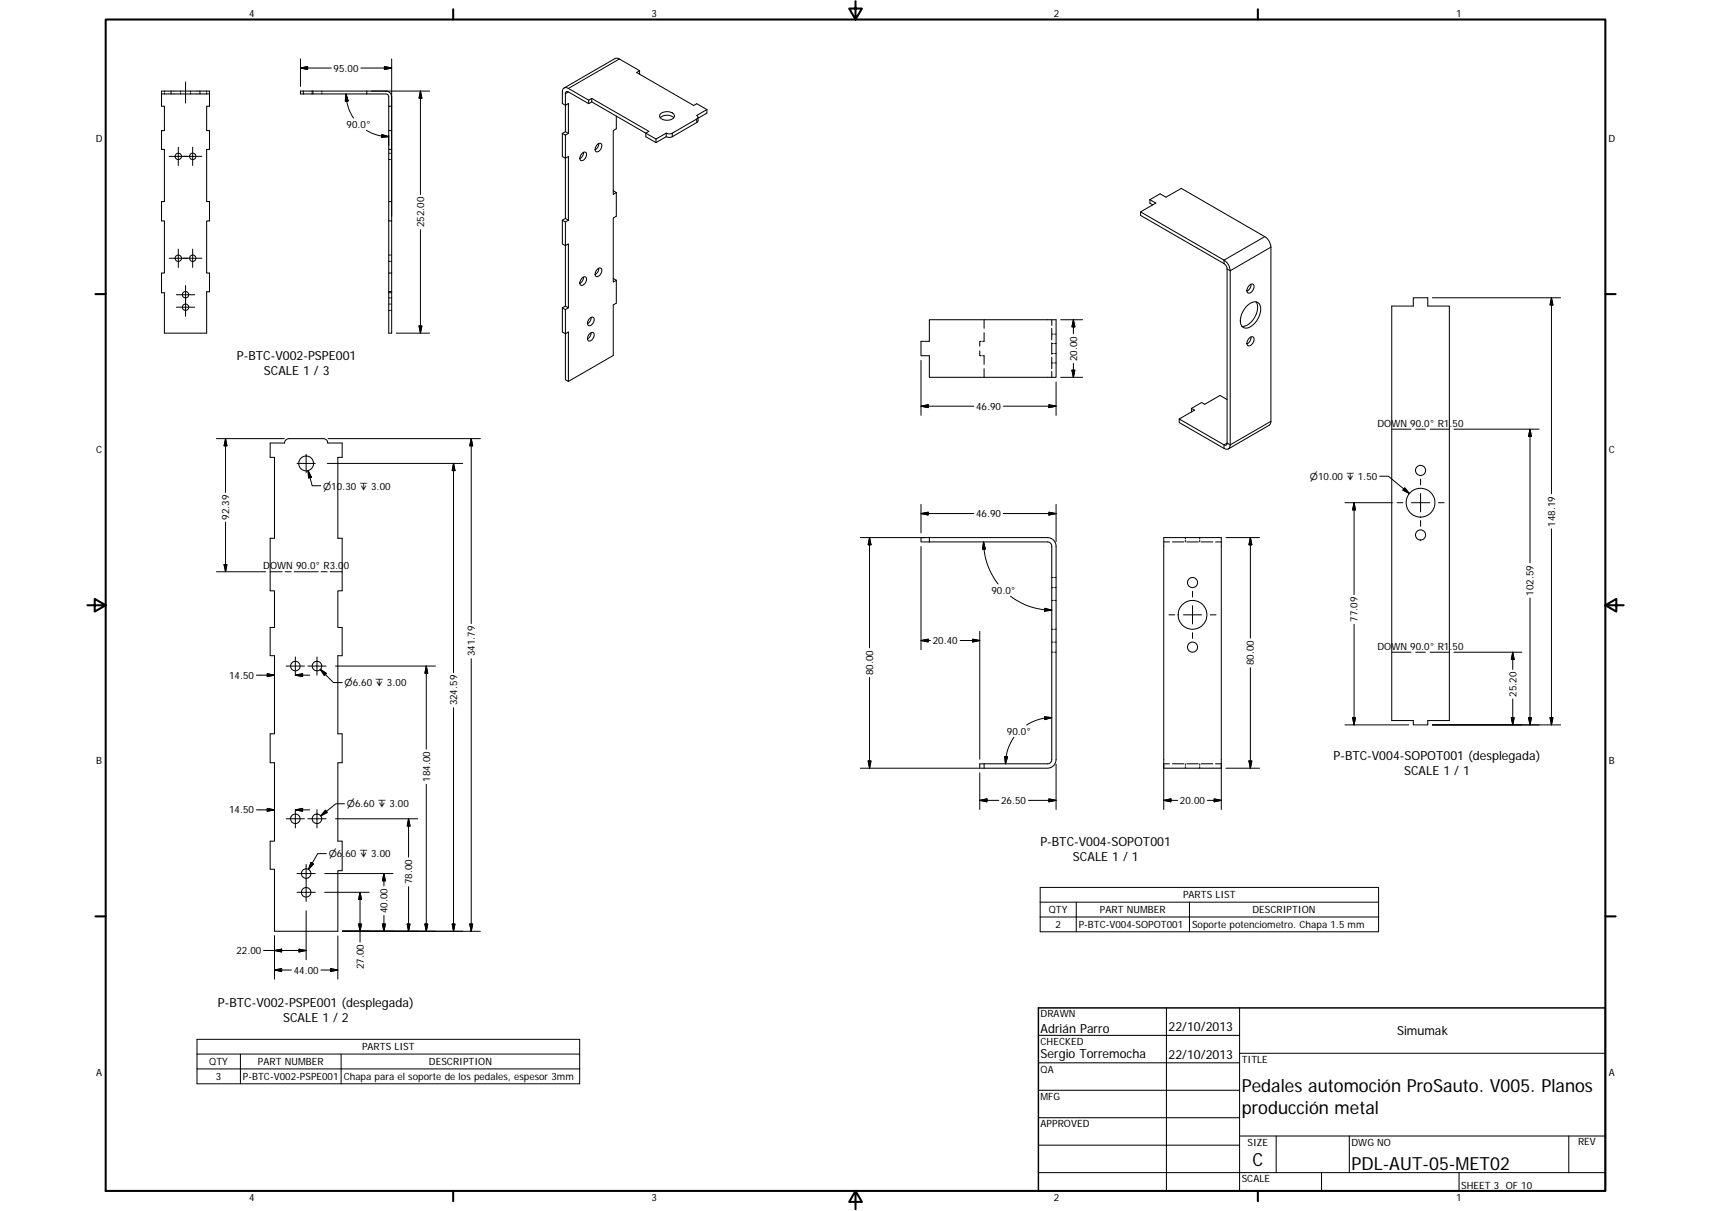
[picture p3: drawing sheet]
<svg xmlns="http://www.w3.org/2000/svg" width="594mm" height="420mm" viewBox="0 0 594 420" stroke-linecap="round" stroke-linejoin="round" font-family="sans-serif">
<g fill="none" stroke="#000" stroke-width=".36">
<path d="M56.1 32.6v4.3h1v8.4h-1v6.5h1v18.1h-1v6.7h1v18.1h-1v6.9h1v14h14.6v-14.4h1v-6.5h-1v-18.1h1v-6.7h-1v-18.1h1v-6.5h-1v-8.4h1v-4.3M56.1 32.6h3.3M57.1 31.6v.3M57.1 32.3v.3M59.4 32.6h10M59.4 31.6h-3.3v1M59.4 31.6v1M59.4 31.6h10M62.7 31.6v.3M62.7 32.3v.3M66.1 31.6v.3M66.1 32.3v.3"/>
<path d="M69.4 31.6h3.3v1M69.4 32.6h3.3M69.4 31.6v1M71.7 31.6v.3M71.7 32.3v.3M105.3 31.6h-1v1h1M105.3 31.6v1M105.3 31.6h28.7a2 2 0 0 1 2 2v43M105.3 32.6h3.3M108.3 31.6v.3M108.3 32.3v.3M108.6 31.6v1h18.8"/>
<path d="M111.8 31.6v.3M111.8 32.3v.3M127.4 31.6v1M127.4 32.6l7 .1 .6 .7v3.5M136 36.9h-1v8.4M196.3 36.5v9.2l-1 .6M196.3 36.5l1.1-.6v10.4l-1.1 .6M204.4 34.8v1.2M204.4 36l-7-4.1a.64 .64 0 0 0-.8-.1 .64 .64 0 0 0-.3 .7v4M204.4 34.8l-7-4.1a1.27 1.27 0 0 0-1.5-.2 1.27 1.27 0 0 0-.6 1.4v4l1 .6M205.5 34.1l19.8 11.5-1.1 .6v1.2l3.6 2.1M205.5 34.1v1.2"/>
<path d="M205.5 35.3l22.3 12.9M205.5 35.3l-1.1 .7M205.5 34.1l-1.1 .7M222.1 24.5l-1.1 .6 19.8 11.5 1.1-.6 3.5 2M222.1 24.5l-7.1-4-1.2-.3-17.9 10.3M222.1 24.5v1.3M229.4 39.5a3.4 3.4 0 0 1 4.7 .5 2.13 2.13 0 0 1-2.8 1.7 1.7 1.7 0 0 1-2.1-2zM245.4 38l-3.5 2.1a.64 .64 0 0 1 .5 .6 .64 .64 0 0 1-.5 .6l-8.7 5-.8 .2-1.1-.3M245.4 38v1.2l-3 1.8M135 53.2h.3M135 55.4h.3M135 45.3h1"/>
<path d="M135 51.8h1M135 45.3v6.5M135 51.8v18.1h1M135.6 53.2h.4M135.6 55.4h.4M195.3 46.3v8l1 .6 1.1-.6v22.1M195.3 46.3l1 .6M196.3 46.9v28.9M196.3 45.7l1.1 .6M202 53.3a.92 .92 0 0 1 1.4-.4 .92 .92 0 0 1 .1 1.4 1.32 1.32 0 0 1-.7 1.2 1.32 1.32 0 0 1-1.4-.1 2.19 2.19 0 0 1 .6-2.1zM202.6 52.9l-.3 1.2-1 1M207.5 50a.89 .89 0 0 1 1.3-.1 .89 .89 0 0 1 0 1.3 1.51 1.51 0 0 1-2 1.3 2.08 2.08 0 0 1 .7-2.5z"/>
<path d="M207.9 49.8l-.3 1.3-1 .9M214 40.3v4.4l-1.1 .6v22.1l1.1-.6M227.8 48.2v1.3M229.2 40.9a3.6 3.6 0 0 1 4.7 0M231.3 47.4l-3.5 2.1M231.3 46.2l-3.5 2M231.3 46.2v1.2M242.4 40.7v1.2l-.3 .5-8.7 5-1 .3-1.1-.3M135 76.6h1v18.1M135 69.9v45.7h1v-20.9M195.3 76.4l1 .6M195.3 76.4v8.2l1 .6v-8.2"/>
<path d="M196.3 75.8l-1 .6M196.3 75.8l1.1 .6M197.4 76.4l-1.1 .6M212.9 66.2l1.1 .6M214 66.8v8.2l-1.1 .6v22.3l1.1-.7M396 73.5l29.3 16.9 .8 .8 .7 1.3 .3 1.4v60.4a1.3 1.3 0 0 1-.6 1.4 1.3 1.3 0 0 1-1.5-.1l-15.6-9v-1.2M399.3 69.3l2 1.2-5.3 3v1.2l29 16.8a2.3 2.3 0 0 1 1.1 1.8v60.4a.65 .65 0 0 1-.4 .7 .65 .65 0 0 1-.7-.1l-15.6-8.9 5.4-3.1-1.1-.6M399.3 69.3v1.2l1 .6M399.3 69.3l3.5-2.1 2 1.2 5.4-3 29.2 16.9 1 1 .7 1.4 .2 1v60.8l-.7 1.1-14.1 8.1M135 88.5h.3M135 90.7h.3M135 94.7h1"/>
<path d="M135.6 88.5h.4M135.6 90.7h.4M202 96.6a.92 .92 0 0 1 1.4-.5 .92 .92 0 0 1 .1 1.4 1.53 1.53 0 0 1-2 1.3 1.92 1.92 0 0 1 .5-2.2zM202.6 96.1l-.3 1.3-1 .9M207.5 93.3a.89 .89 0 0 1 1.3-.1 .89 .89 0 0 1 0 1.3 1.33 1.33 0 0 1-.7 1.2 1.33 1.33 0 0 1-1.4-.1 2.25 2.25 0 0 1 .8-2.3zM207.9 93.1l-.3 1.2-1 .9M212.9 96.6l1.1 .6M214 97.2v8l-1.1 .6v17.5l-15.5 9M433.8 99a.91 .91 0 0 1 1.3-.3 .91 .91 0 0 1 .2 1.3 1.65 1.65 0 0 1-2.2 1.5 2.23 2.23 0 0 1 .7-2.5zM434.4 98.6a2.54 2.54 0 0 1-1.4 2.4M135 107.7h.3M135 105.5h.3"/>
<path d="M135 103.4h.3M135 101.2h.3M135 101.6h.3M135 101.2h1M135.6 107.7h.4M135.6 105.5h.4M135.6 103.4h.4M135.6 101.2h.4M135.6 101.6h.4M195.3 106.8v8.4l1 .6 1.1-.6v17.1l-1.1-.6v-24.3M195.3 106.8l1-.6v-21l1.1-.6v22.2l-1.1 .6M195.3 106.8l1 .6"/>
<path d="M196.3 106.2l1.1 .6M204.5 116.1a.99 .99 0 0 1 .8-.8 .99 .99 0 0 1 1 .5v.2a1.76 1.76 0 0 1-2.1 2.1 1.97 1.97 0 0 1 .3-2zM204.7 110.6a.91 .91 0 0 1 1.3-.5 .91 .91 0 0 1 .2 1.4 1.33 1.33 0 0 1-.7 1.2 1.33 1.33 0 0 1-1.4-.1 2.16 2.16 0 0 1 .6-2zM205.3 110.1l-.4 1.3-.9 .9M205.3 115.4l-.4 1.3-.9 .9M322.7 110.9h44v20h-44v-7.5h-2.9v-5h2.9zM340.7 118.4h-.5v1.7M341.7 110.9v3M341.7 115.4v3h-.5M365.2 110.9v2M365.2 113.9v4M365.2 118.9v4"/>
<path d="M365.2 119.2h.5M365.2 115.9h.5M366.2 119.2h.5M366.2 115.9h.5M432.9 106.2a2.83 2.83 0 0 1 4.4-.7 6.7 6.7 0 0 1-4.7 8.4 2.5 2.5 0 0 1-1.9-3.5 8.4 8.4 0 0 1 2.2-4.2zM433.8 117.2a.91 .91 0 0 1 1.3-.2 .91 .91 0 0 1 .2 1.3 1.65 1.65 0 0 1-2.2 1.5 2.23 2.23 0 0 1 .7-2.6zM434.4 116.9a2.53 2.53 0 0 1-1.4 2.4M436.1 104.7a6.2 6.2 0 0 1-1.9 7.3 3.9 3.9 0 0 1-3 1.2M483.2 106.2h7.5v-2.9h5v2.9h7.5v143.8h-7.5v1.5h-5v-1.5h-7.5zM340.2 121.8v1.6h.5M341.2 123.4h.5v3M341.7 127.9v3"/>
<path d="M365.2 123.9v4M365.2 128.9v2M365.2 122.7h.5M365.2 125.9h.5M366.2 122.7h.5M366.2 125.9h.5M426.1 138.6l-2.5-1.4-5.3 3.1-1.1-.6-3.5 2v1.2M93.8 153.7h5a1.52 1.52 0 0 1 1.5-1.5h12a1.48 1.48 0 0 1 1.5 1.5h5v5h-1.5v28.1h1.5v18.2h-1.5v12.7h1.5v9.8h-1.5v27.1h1.5v10h-1.5v27.2h1.5v10.3h-1.5v21h-22v-21.5h-1.5v-9.8h1.5v-27.2h-1.5v-10h1.5v-27.1h-1.5v-9.8h1.5v-12.7h-1.5v-18.2h1.5v-28.1h-1.5zM322.7 188h41a1.48 1.48 0 0 1 1.5 1.5v74a1.48 1.48 0 0 1-1.5 1.5h-23.5v1.5h1.5M322.7 186.5v1.5M322.7 188h-2.9v-1.5h43.9a3 3 0 0 1 3 3v74a3 3 0 0 1-3 3h-22M404.1 186.5h19.9v80h-19.9z"/>
<path d="M404.1 188h2M407.1 188h3.9M411.6 186.5v.5M411.6 187.5v.5M412.1 188h3.9M416.6 186.5v.5M416.6 187.5v.5M417 188h4.1M422.1 188h1.9M365.2 200.4h.5M365.2 203.9h.5M365.2 208.3h.5"/>
<path d="M365.2 218.3h.5M366.2 200.4h.5M366.2 203.9h.5M366.2 208.3h.5M366.2 218.3h.5M365.2 222.8h.5M365.2 226.3h.5M366.2 222.8h.5M366.2 226.3h.5M341.7 265v1.5M404.1 265h2M407.1 265h3.9"/>
<path d="M411.6 265v.5M411.6 266v.5M412.1 265h3.9M416.6 265v.5M416.6 266v.5M417 265h4.1M422.1 265h1.9M360.5 359.2h69.9M405 349.7v63.5M430.4 349.7v63.5M360.5 368.7h69.9M360.5 378.3h69.9"/>
<path d="M430.4 365.4h127M360.5 387.8h69.9M360.5 397.3h69.9M430.4 394.1h127M443.1 394.1v12.7M468.5 394.1v12.7M544.7 394.1v12.7M360.5 406.8h196.9M458.8 406.8v6.4M506.6 406.8v6.4"/>
<circle cx="61.9" cy="54.3" r="1.1"/>
<circle cx="66.9" cy="54.3" r="1.1"/>
<circle cx="61.9" cy="89.6" r="1.1"/>
<circle cx="66.9" cy="89.6" r="1.1"/>
<circle cx="64.4" cy="106.6" r="1.1"/>
<circle cx="64.4" cy="102.3" r="1.1"/>
<circle cx="106.3" cy="160.8" r="2.57"/>
<circle cx="493.2" cy="174.4" r="5"/>
<circle cx="493.2" cy="163.2" r="1.75"/>
<circle cx="493.2" cy="185.6" r="1.75"/>
<circle cx="414" cy="213.3" r="5"/>
<circle cx="414.1" cy="202.1" r="1.76"/>
<circle cx="102.6" cy="231.1" r="1.65"/>
<circle cx="110" cy="231.1" r="1.65"/>
<circle cx="414.1" cy="224.5" r="1.75"/>
<circle cx="102.6" cy="284.1" r="1.66"/>
<circle cx="110" cy="284.1" r="1.66"/>
<circle cx="106.3" cy="309.6" r="1.66"/>
<circle cx="106.3" cy="303.1" r="1.66"/>
</g>
<g fill="none" stroke="#000" stroke-width=".35">
<path d="M64.4 28.4v7.4M104.3 23.6l2.5-.5v1zM104.3 23.6h10.7M104.3 20.4v9.6M120.2 32.6a14.8 14.8 0 0 0 2.6 8.4M120.2 32.6l.7 2.4-1 .1zM125.3 23.6h10.7M129 31.6h20.2M133.5 23.1l2.5 .5-2.5 .5zM136 20.4v54.6M146 31.6v35.9M146 31.6l.5 2.5h-1z"/>
<path d="M197.4 31.9l-1.1 .6M215 20.5l-17.6 10.2M58.7 54.3h11.4M61.9 51.1v6.3M66.9 51.1v6.3M127.2 45.2a14.7 14.7 0 0 0 7.8 2.2M132.5 46.7l2.5 .7-2.6 .3zM135 46.9v3.7M233.4 46.2v1.2M241.9 41.3v1.2M146 79.7v35.9M58.7 89.6h11.4"/>
<path d="M61.9 86.4v6.4M64.4 99.1v10.6M66.9 86.4v6.4M439.1 82.1l-14.1 8.2v1.2M441.3 85.7l-14.2 8.2-1-.6M61.2 106.6h6.4M61.2 102.3h6.4M137.6 115.6h11.6M145.5 113.1h1l-.5 2.5zM368.3 110.9h7.6M372.7 110.9l.5 2.5h-1zM372.7 110.9v4.9"/>
<path d="M497.3 103.3h44.6M538.7 103.3v68M538.7 103.3l.5 2.5h-1zM319.8 125v19.1M366.7 132.5v11.6M368.3 130.9h7.6M372.2 128.4h1l-.5 2.5zM372.7 126.1v4.8M75.1 152.2h23.6M78.3 152.2l.5 2.5h-1zM78.3 152.2v18.7M106.3 157.6v6.4"/>
<path d="M113.9 152.2h52.9M163.6 152.2v64.2M163.6 152.2l.5 2.5h-1zM319.8 140.9l2.5-.5v1zM319.8 140.9h18.3M348.4 140.9h18.3M364.2 140.4l2.5 .5-2.5 .5zM441.3 146.2l-14.2 8.1-1-.6-1.1 .6v1.3M483.2 148.9h6.7M491.6 148.9h3.3M496.6 148.9h6.6M504.8 148.9h29.6"/>
<path d="M531.2 148.9v46.4M531.2 148.9l.5 2.5h-1zM103.1 160.8h6.4M107 163.3l1.4 5.2h3M107 163.3l1.1 2.3-1 .2zM113.6 160.8h47M157.5 160.8v72.6M157.5 160.8l.5 2.5h-1zM319.8 175v9.9M319.8 178.2l2.5-.5v1zM319.8 178.2h18.3M348.4 178.2h18.3"/>
<path d="M364.2 177.7l2.5 .5-2.5 .5zM366.7 175v12.9M467 174.4h16.5M470.1 174.4v31.9M470.1 174.4l.5 2.5h-1zM479 165.2h3l7.3 6M485.1 174.4h2M487.8 169.3l1.5 1.9-2.2-1.2zM490.1 174.4h6.3M493.2 166.2v2M493.2 171.2v6.4M499.4 174.4h2"/>
<path d="M75.1 198.4h17.1M77.8 195.9h1l-.5 2.5zM78.3 181.1v17.3M93.8 198.4h4.2M99 198.4h2.1M102.1 198.4h8.4M111.5 198.4h2.1M114.6 198.4h4.2M298.7 186.5h22.4M301.9 186.5v38.3M301.9 186.5l.5 2.5h-1zM319.8 189.6v35.8"/>
<path d="M341.5 188a23.7 23.7 0 0 0 5.1 14.6M341.5 188l.6 2.5h-.9zM425.7 186.5h11.6M434.1 186.5v34.9M434.1 186.5l.6 2.5h-1.1zM493.2 180.6v2M538.7 183.5v68M340.2 219.1v44.3M350.9 206.9a23.2 23.2 0 0 0 14.3 4.8M362.7 211.1l2.5 .6-2.5 .3zM405.9 213.3h2M410.9 213.3h6.3"/>
<path d="M414.1 205.1v2M414.1 210.1v6.4M414.1 219.5v2M420.2 213.3h2M470.1 216.6v34.9M531.2 207.5v44M89 234.3h6.3M92.8 233.7l2.5 .6-2.5 .4zM99.4 231.1h6.3M102.5 234.3l2.6-.6v1zM102.5 227.9v6.4h5M106.9 231.1h6.3"/>
<path d="M110.1 227.9v6.4M111.2 232.2l4.6 4.6h3M111.2 232.2l2.1 1.5-.7 .7zM116.5 231.1h34.7M148 231.1v28.8M148 231.1l.5 2.5h-1zM163.6 228.6v94.5M301.9 235v31.5M319.8 222.2l2.5-.4v.9zM319.8 222.2h3.3M333.4 222.2h6.8M337.7 221.8l2.5 .4-2.5 .5z"/>
<path d="M434.1 231.7v34.8M483.2 226.3h6.7M491.6 226.3h3.3M496.6 226.3h6.6M504.8 226.3h23.6M525.2 226.3v5.9M525.2 226.3l.5 2.5h-1zM157.5 245.6v77.5M352 255.8a16.4 16.4 0 0 0-2.9 9.2M362.7 248.7l2.5 .3-2.5 .7zM365.2 249a16 16 0 0 0-8.7 2.5M467 251.5h22.1"/>
<path d="M469.6 249h1l-.5 2.5zM524.7 249h1l-.5 2.5zM525.2 242.5v9M530.7 249h1l-.5 2.5zM538.2 249h1l-.5 2.5zM541.9 251.5h-44.6M119.6 278.9h-3l-5.2 4.2M148 272.1v51M298.7 266.5h41.4M301.4 264h1l-.5 2.5zM340.2 268.1v12.8M340.2 277.7l2.5-.5v1z"/>
<path d="M340.2 277.7h6.6M348.8 262.5l1 .1-.7 2.4zM357.1 277.7h9.6M364.2 277.2l2.5 .5-2.5 .5zM366.7 265.1v15.8M404.1 265.1v15.8M404.1 277.7l2.5-.5v1zM404.1 277.7h4.8M419.2 277.7h4.8M421.6 277.2l2.4 .5-2.4 .5zM424 265.1v15.8M425.7 266.5h11.6"/>
<path d="M433.6 264h1.1l-.6 2.5zM89 281h6.3M92.8 280.5l2.5 .5-2.5 .5zM99.4 284.1h6.3M102.5 281h5M102.5 281l2.6-.5v1zM102.5 280.9v6.4M106.3 299.9v6.4M106.9 284.1h6.3M107.9 299.3l.9 .4-1.7 2zM110.1 280.9v6.4M113 281.1l.6 .8-2.2 1.2z"/>
<path d="M113.3 296.2h-3l-3.2 5.5M116.5 284.1h28.5M141.9 284.1l.5 2.5h-1zM141.9 284.1v13.3M103.1 309.6h6.4M103.1 303.1h6.4M106.3 306.4v6.4M106.3 316v17M112.7 309.6h15.5M112.7 303.1h23.8M125 309.6v17.3M125 309.6l.5 2.5h-1z"/>
<path d="M133.3 303.1v4.3M133.3 317.6v5.5M133.3 303.1l.5 2.5h-1zM141.9 307.6v15.5M361.2 307.9h117.5v15.4h-117.5zM361.2 313h117.5M361.2 318.2h117.5M373.7 313v10.3M413 313v10.3M91.5 329.8h14.8M95.3 329.8l2.5-.5v1zM95.3 336.5l2.5-.4v1z"/>
<path d="M95.3 336.5h5.9M95.3 324.7v15M103.8 329.3l2.5 .5-2.5 .5zM111.4 336.5h5.9M114.8 336.1l2.5 .5-2.5 .5zM117.3 324.7v15M118.9 323.1h47.9M124.5 320.6h1l-.5 2.5zM132.8 320.6h1l-.5 2.5zM141.4 320.6h1l-.5 2.5zM147.5 320.6h1l-.5 2.5zM157 320.6h1l-.5 2.5z"/>
<path d="M163.1 320.6h1l-.5 2.5zM68.4 360.6h132.9v15.4h-132.9zM68.4 365.7h132.9M68.4 370.9h132.9M83.5 365.7v10.3M118.4 365.7v10.3"/>
</g>
<g fill="none" stroke="#000" stroke-width=".71">
<path d="M36.7 6.8h520.7v406.4h-520.7zM157.3 3.2v3.6M297 .4v6.4l-2.2-3.8h4.5l-2.3 3.8M436.7 3.2v3.6M33.1 102h3.6M557.4 102h3.6M30.3 210h6.4l-3.8-2.2v4.4l3.8-2.2M557.4 210l3.8 2.2v-4.4l-3.8 2.2h6.3M33.1 317.9h3.6M557.4 317.9h3.6M157.3 413.2v3.6M297 413.2l2.3 3.8h-4.5l2.2-3.8v6.3"/>
<path d="M436.7 413.2v3.6"/>
</g>
<path d="M360.5 349.7h196.9v63.5h-196.9z" fill="none" stroke="#000" stroke-width=".51"/>
<g fill="#000" stroke="#000" stroke-width=".35">
<path d="M104.3 23.6l2.5-.5v1zM120.2 32.6l.7 2.4-1 .1zM133.5 23.1l2.5 .5-2.5 .5zM146 31.6l.5 2.5h-1zM132.5 46.7l2.5 .7-2.6 .3zM145.5 113.1h1l-.5 2.5zM372.7 110.9l.5 2.5h-1zM538.7 103.3l.5 2.5h-1zM372.2 128.4h1l-.5 2.5zM78.3 152.2l.5 2.5h-1zM163.6 152.2l.5 2.5h-1zM319.8 140.9l2.5-.5v1z"/>
<path d="M364.2 140.4l2.5 .5-2.5 .5zM531.2 148.9l.5 2.5h-1zM107 163.3l1.1 2.3-1 .2zM157.5 160.8l.5 2.5h-1zM319.8 178.2l2.5-.5v1zM364.2 177.7l2.5 .5-2.5 .5zM470.1 174.4l.5 2.5h-1zM487.8 169.3l1.5 1.9-2.2-1.2zM77.8 195.9h1l-.5 2.5zM301.9 186.5l.5 2.5h-1zM341.5 188l.6 2.5h-.9zM434.1 186.5l.6 2.5h-1.1z"/>
<path d="M362.7 211.1l2.5 .6-2.5 .3zM92.8 233.7l2.5 .6-2.5 .4zM102.5 234.3l2.6-.6v1zM111.2 232.2l2.1 1.5-.7 .7zM148 231.1l.5 2.5h-1zM319.8 222.2l2.5-.4v.9zM337.7 221.8l2.5 .4-2.5 .5zM525.2 226.3l.5 2.5h-1zM362.7 248.7l2.5 .3-2.5 .7zM469.6 249h1l-.5 2.5zM524.7 249h1l-.5 2.5zM530.7 249h1l-.5 2.5z"/>
<path d="M538.2 249h1l-.5 2.5zM301.4 264h1l-.5 2.5zM340.2 277.7l2.5-.5v1zM348.8 262.5l1 .1-.7 2.4zM364.2 277.2l2.5 .5-2.5 .5zM404.1 277.7l2.5-.5v1zM421.6 277.2l2.4 .5-2.4 .5zM433.6 264h1.1l-.6 2.5zM92.8 280.5l2.5 .5-2.5 .5zM102.5 281l2.6-.5v1zM107.9 299.3l.9 .4-1.7 2zM113 281.1l.6 .8-2.2 1.2z"/>
<path d="M141.9 284.1l.5 2.5h-1zM125 309.6l.5 2.5h-1zM133.3 303.1l.5 2.5h-1zM95.3 329.8l2.5-.5v1zM95.3 336.5l2.5-.4v1zM103.8 329.3l2.5 .5-2.5 .5zM114.8 336.1l2.5 .5-2.5 .5zM124.5 320.6h1l-.5 2.5zM132.8 320.6h1l-.5 2.5zM141.4 320.6h1l-.5 2.5zM147.5 320.6h1l-.5 2.5zM157 320.6h1l-.5 2.5z"/>
<path d="M163.1 320.6h1l-.5 2.5z"/>
</g>
<g font-size="6.3">
<text x="431.1" y="379">Pedales automoción ProSauto. V005. Planos</text>
<text x="431.1" y="386.6">producción metal</text>
<text x="434.8" y="404.7">C</text>
<text x="469.2" y="406">PDL-AUT-05-MET02</text>
</g>
<g font-size="4.4">
<text x="82.3" y="124.8">P-BTC-V002-PSPE001</text>
<text x="91.6" y="130">SCALE 1 / 3</text>
<text x="463" y="263.8">P-BTC-V004-SOPOT001 (desplegada)</text>
<text x="487.5" y="269">SCALE 1 / 1</text>
<text x="361.2" y="293.4">P-BTC-V004-SOPOT001</text>
<text x="372.5" y="298.7">SCALE 1 / 1</text>
<text x="75.7" y="349.4">P-BTC-V002-PSPE001 (desplegada)</text>
<text x="98.3" y="354.6">SCALE 1 / 2</text>
<text x="361.3" y="358.4">Adrián Parro</text>
<text x="405.8" y="357.8">22/10/2013</text>
<text x="485.1" y="359.2">Simumak</text>
<text x="361.3" y="367.1">Sergio Torremocha</text>
<text x="405.8" y="367.3">22/10/2013</text>
</g>
<g font-size="3.5">
<text x="86.6" y="5.8">4</text>
<text x="226.3" y="5.8">3</text>
<text x="365.9" y="5.8">2</text>
<text x="505.6" y="5.8">1</text>
<text x="115.8" y="24.9">95.00</text>
<text x="120.3" y="44.3">90.0°</text>
<text x="33.2" y="49.4">D</text>
<text x="558.5" y="49.4">D</text>
<text x="147.3" y="78.9" transform="rotate(-90 147.3 78.9)">252.00</text>
<text x="374" y="125.3" transform="rotate(-90 374 125.3)">20.00</text>
<text x="338.9" y="142.2">46.90</text>
<text x="478.3" y="148.1">DOWN 90.0° R1.50</text>
<text x="33.4" y="157.3">C</text>
<text x="558.6" y="157.3">C</text>
<text x="338.9" y="179.5">46.90</text>
<text x="79.6" y="180.3" transform="rotate(-90 79.6 180.3)">92.39</text>
<text x="540" y="182.7" transform="rotate(-90 540 182.7)">148.19</text>
<text x="91.4" y="197.5">DOWN 90.0° R3.00</text>
<text x="344.2" y="206">90.0°</text>
<text x="532.5" y="206.7" transform="rotate(-90 532.5 206.7)">102.59</text>
<text x="471.4" y="215.8" transform="rotate(-90 471.4 215.8)">77.09</text>
<text x="164.9" y="227.8" transform="rotate(-90 164.9 227.8)">341.79</text>
<text x="323.9" y="223.5">20.40</text>
<text x="478.3" y="225.4">DOWN 90.0° R1.50</text>
<text x="435.4" y="230.8" transform="rotate(-90 435.4 230.8)">80.00</text>
<text x="79.6" y="235.5">14.50</text>
<text x="303.2" y="234.2" transform="rotate(-90 303.2 234.2)">80.00</text>
<text x="158.8" y="244.8" transform="rotate(-90 158.8 244.8)">324.59</text>
<text x="526.5" y="241.7" transform="rotate(-90 526.5 241.7)">25.20</text>
<text x="349.6" y="254.9">90.0°</text>
<text x="33.4" y="265.2">B</text>
<text x="558.6" y="265.2">B</text>
<text x="149.3" y="271.3" transform="rotate(-90 149.3 271.3)">184.00</text>
<text x="347.6" y="279">26.50</text>
<text x="409.7" y="279">20.00</text>
<text x="79.6" y="282.2">14.50</text>
<text x="143.2" y="306.8" transform="rotate(-90 143.2 306.8)">78.00</text>
<text x="410.8" y="311.7">PARTS LIST</text>
<text x="134.6" y="316.8" transform="rotate(-90 134.6 316.8)">40.00</text>
<text x="364.1" y="316.9">QTY</text>
<text x="381.9" y="316.9">PART NUMBER</text>
<text x="434.9" y="316.9">DESCRIPTION</text>
<text x="366.5" y="322">2</text>
<text x="374.6" y="322">P-BTC-V004-SOPOT001</text>
<text x="413.9" y="322">Soporte potenciometro. Chapa 1.5 mm</text>
<text x="82.1" y="331">22.00</text>
<text x="102" y="337.8">44.00</text>
<text x="126.3" y="336.3" transform="rotate(-90 126.3 336.3)">27.00</text>
<text x="361.3" y="353">DRAWN</text>
<text x="125.7" y="364.4">PARTS LIST</text>
<text x="361.3" y="362.5">CHECKED</text>
<text x="72.7" y="369.6">QTY</text>
<text x="89.6" y="369.6">PART NUMBER</text>
<text x="148.9" y="369.6">DESCRIPTION</text>
<text x="431.1" y="368.7">TITLE</text>
<text x="33.4" y="373.2">A</text>
<text x="75" y="374.7">3</text>
<text x="84.4" y="374.7">P-BTC-V002-PSPE001</text>
<text x="119.4" y="374.7">Chapa para el soporte de los pedales, espesor 3mm</text>
<text x="361.3" y="372.1">QA</text>
<text x="558.6" y="373.2">A</text>
<text x="361.3" y="381.6">MFG</text>
<text x="361.3" y="391.2">APPROVED</text>
<text x="433.2" y="397.5">SIZE</text>
<text x="469.2" y="397.5">DWG NO</text>
<text x="547.9" y="397.4">REV</text>
<text x="431.1" y="410.2">SCALE</text>
<text x="507.3" y="412.4">SHEET 3 OF 10</text>
<text x="86.6" y="416.7">4</text>
<text x="226.3" y="416.7">3</text>
<text x="365.9" y="416.7">2</text>
<text x="505.6" y="416.7">1</text>
</g>
<g font-size="3.3">
<text x="454.8" y="166.5">⌀10.00 ↧ 1.50</text>
<text x="112.2" y="169.8">⌀10.30 ↧ 3.00</text>
<text x="119.6" y="238.1">⌀6.60 ↧ 3.00</text>
<text x="120.4" y="280.1">⌀6.60 ↧ 3.00</text>
<text x="114.1" y="297.4">⌀6.60 ↧ 3.00</text>
</g>
</svg>
